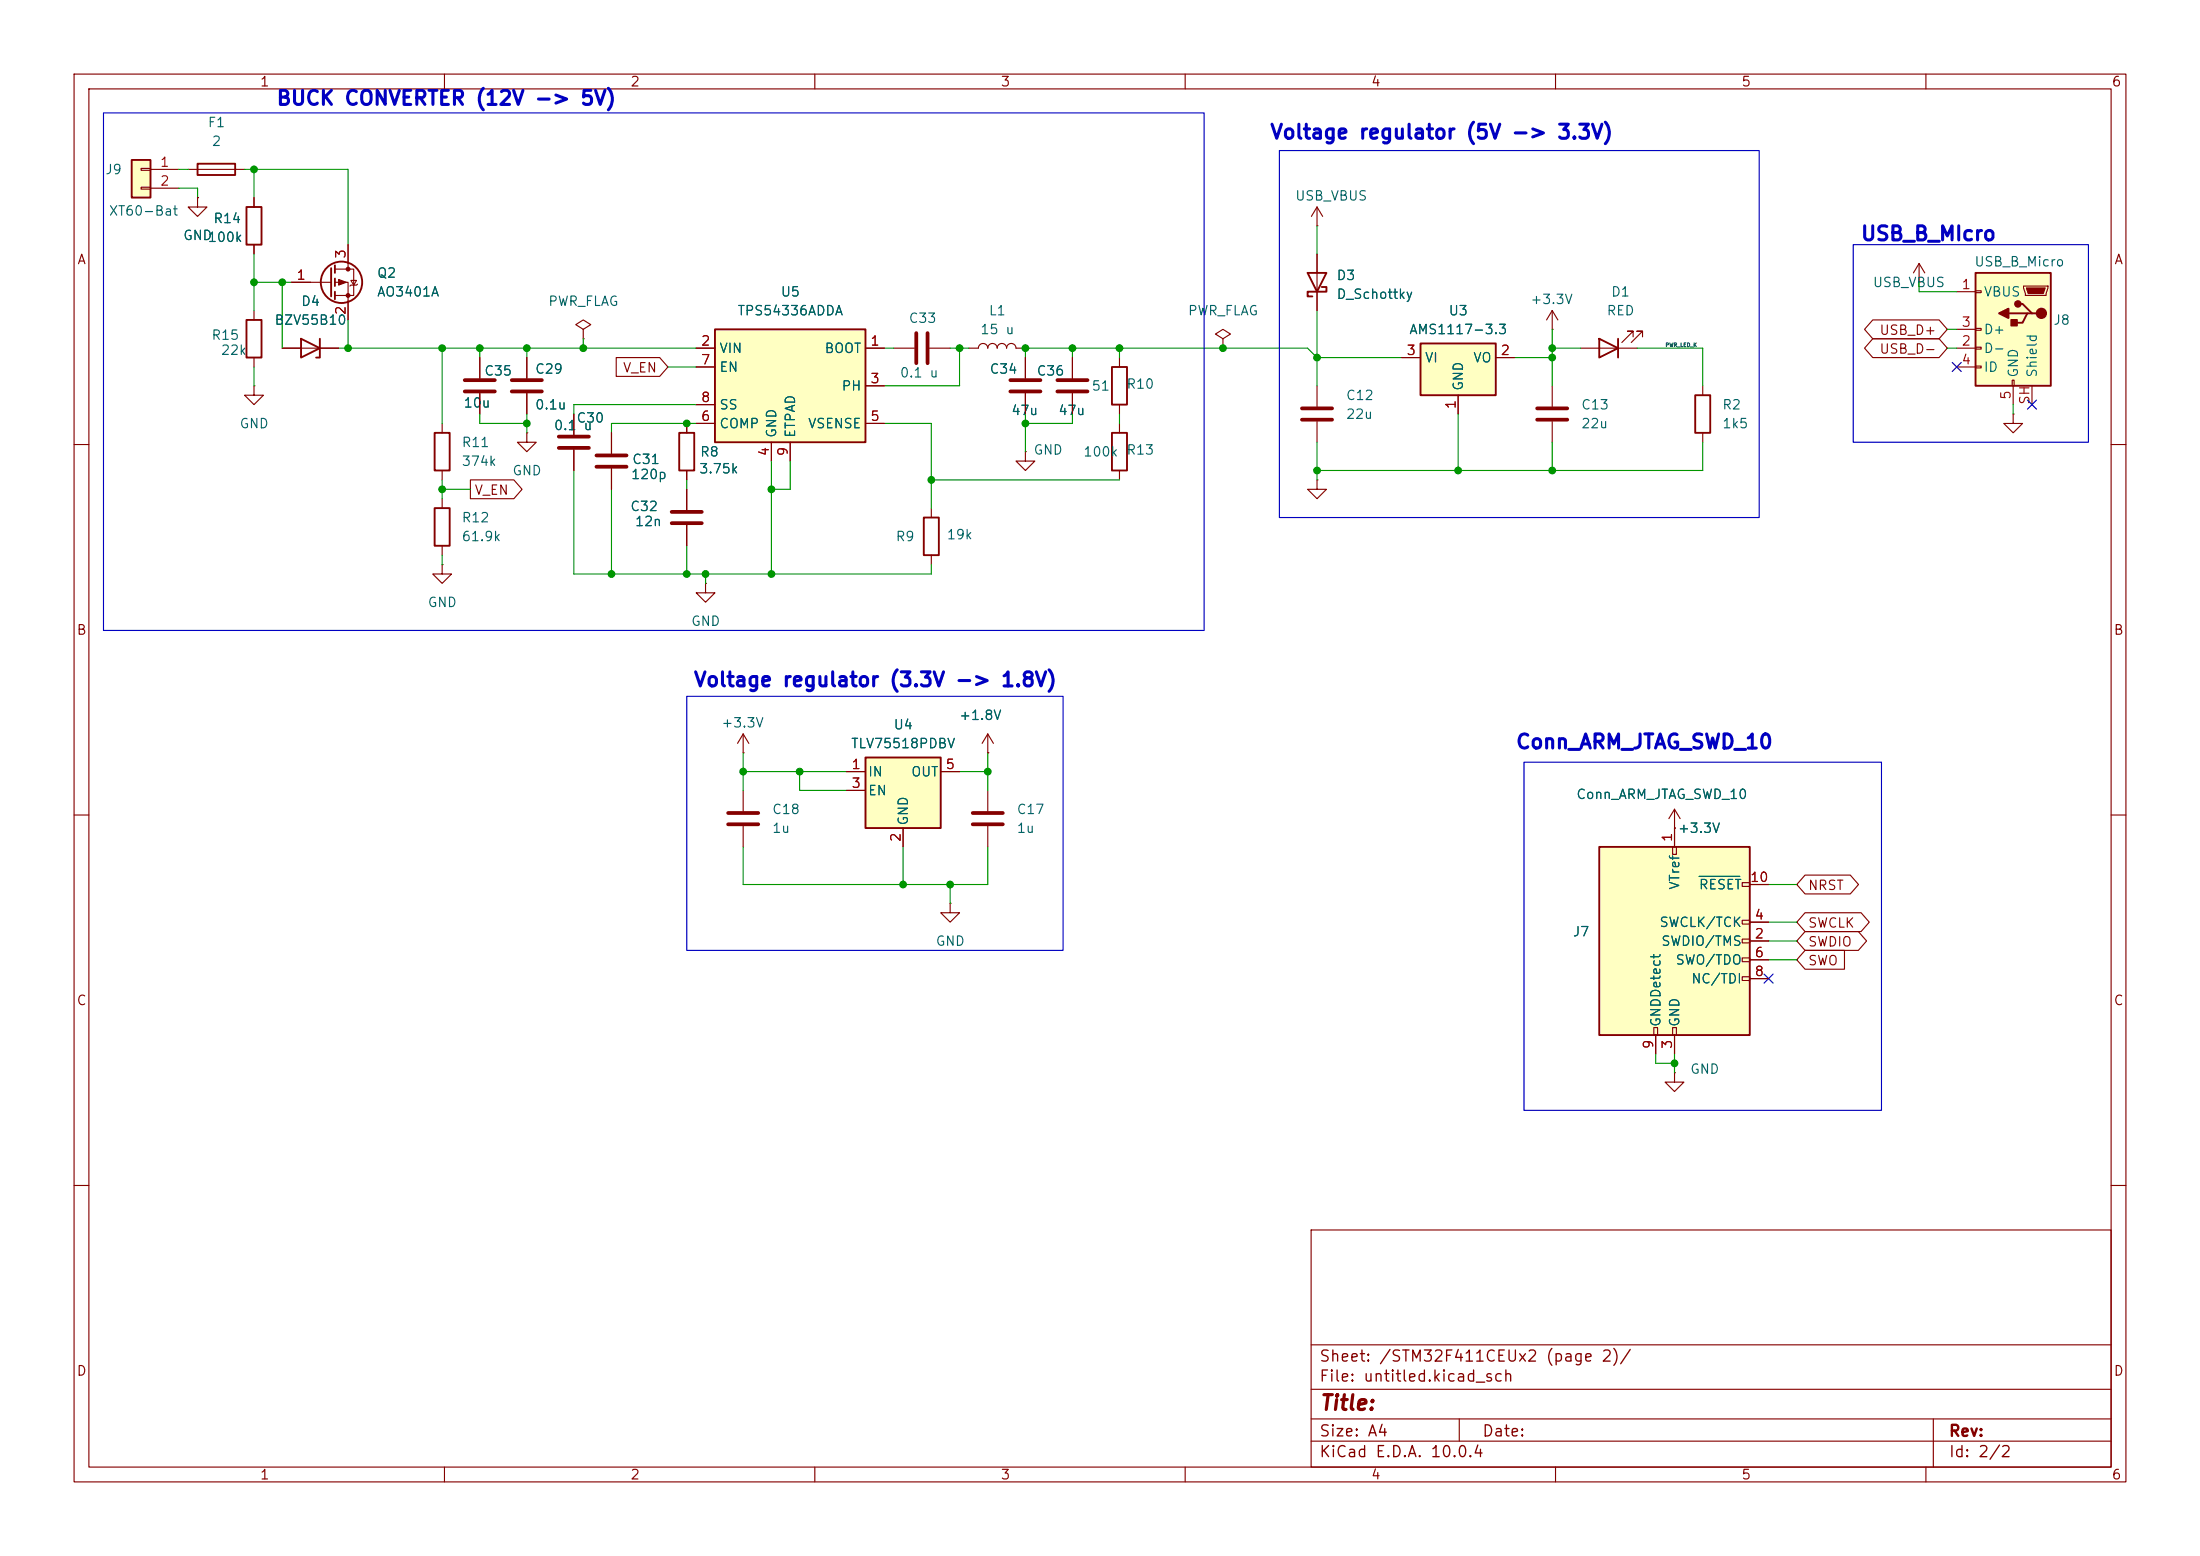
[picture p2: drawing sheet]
<svg xmlns="http://www.w3.org/2000/svg" width="297mm" height="210mm" viewBox="0 0 297 210" stroke-linecap="round" stroke-linejoin="round" font-family="sans-serif">
<g fill="none" stroke="#840000" stroke-width=".15">
<path d="M10 10h277v190h-277zM12 12h273v186h-273zM60 10v2M110 10v2M160 10v2M210 10v2M260 10v2M39.4 38.1h5.3M45.2 36.3h2.6v3.6h-2.6M45.2 38.1h1.8v5.1M47 33v3.3M47.4 37.8h.7l-.3 .7z"/>
<path d="M48.3 38.4l-.2 .1h-.7l-.2 .1M177.8 30.5h.1M177.8 27.9l-.8 1.3M177.8 27.9l.8 1.3M177.8 27.9v2.6M177.8 34.3v7.6M259.1 38.1h.1M259.1 35.6l-.8 1.2M259.1 35.6l.7 1.2M259.1 35.6v2.5M78.7 44.5l1.1-.7-1.1-.6-1 .6 1 .7v1.2M78.7 45.7h.1"/>
<path d="M92.7 57.2v1.2M120.6 47h2.8M125.5 47h2.8M130.8 47h1.3a.64 .64 0 0 1 .6-.6 .64 .64 0 0 1 .6 .6 .64 .64 0 0 1 .7-.6 .64 .64 0 0 1 .6 .6 .64 .64 0 0 1 .7-.6 .64 .64 0 0 1 .6 .6 .64 .64 0 0 1 .6-.6 .64 .64 0 0 1 .7 .6h1.2M209.5 44.5h.1M209.5 41.9l-.7 1.3M209.5 41.9l.8 1.3M209.5 41.9v2.6M10 60h2M92.7 63.5v1.3M138.4 61v1.2h1.3l-1.3 1.3-1.2-1.3h1.2M138.4 61h.1"/>
<path d="M285 60h2M10 110h2M285 110h2M10 160h2M177 166h108v32h-108zM285 160h2M60 198v2M110 198v2M160 198v2M177 194.5h108M177 191.5h108M177 187.5h108"/>
<path d="M177 181.5h108M197 191.5v3M210 198v2M260 198v2M261 191.5v6.5"/>
</g>
<path d="M123.7 45v4M125.2 45v4" fill="none" stroke="#840000" stroke-width=".51"/>
<g fill="none" stroke="#840000" stroke-width=".25">
<path d="M44.7 36.2v3.8M45.2 35.8v1M45.2 37.6v1M45.2 39.4v1M176.5 36.8h2.6l-1.3 2.6zM178.4 38.7h.7v.7h-2.6v.6h.7M91.7 58.4h2v5.1h-2z"/>
<circle cx="46.1" cy="38.1" r="2.79"/>
</g>
<g fill="#840000" stroke="#840000" stroke-width=".15">
<path d="M45.7 37.7l1 .4-1 .4z"/>
<circle cx="47" cy="36.3" r=".25"/>
<circle cx="47" cy="39.9" r=".25"/>
</g>
<path d="M191.8 46.4h10.1v6.9h-10.1z" fill="#ffffc2"/>
<path d="M26.7 22.1h5v1.5h-5zM33.3 27.9h2v5.1h-2zM33.3 43.2h2v5.1h-2zM40.6 45.7l2.6 1.3-2.6 1.3zM43.2 45.7v2.6h-.5M150.1 49.5h2v5.1h-2zM150.1 58.4h2v5.1h-2zM191.8 46.4h10.1v6.9h-10.1zM215.9 45.7l2.5 1.3-2.5 1.3zM218.4 45.7v2.6M228.9 53.3h2v5.1h-2z" fill="none" stroke="#840000" stroke-width=".25"/>
<g fill="none" stroke="#840000" stroke-width=".15">
<path d="M25.4 22.9h7.6M26.7 26.7v1.2h1.2l-1.2 1.3-1.3-1.3h1.3M26.7 26.7h.1M34.3 26.7v1.2M34.3 33v1.3M34.3 52.1v1.2h1.3l-1.3 1.3-1.3-1.3h1.3M34.3 52.1h.1M34.3 41.9v1.3M34.3 48.3v1.2M38.1 47h7.6M64.8 48.3v2.8M64.8 53.1v2.8"/>
<path d="M71.1 48.3v2.8M71.1 53.1v2.8M138.4 48.3v2.8M138.4 53.1v2.8M144.8 48.3v2.8M144.8 53.1v2.8M151.1 48.3v1.2M151.1 54.6v1.3M151.1 57.2v1.2M165.1 45.7l1-.6-1-.6-1 .6 1 .6v1.3M165.1 47h.1M189.2 48.3h2.6"/>
<path d="M196.8 53.3v2.6M201.9 48.3h2.6M209.5 52.1v2.8M209.5 56.9v2.8M213.4 47h7.6M220.5 45.5v-.8h-.8h.8l-1.6 1.5M221.7 45.5v-.8h-.7h.7l-1.5 1.5M229.9 52.1v1.2M229.9 58.4v1.3M92.7 66v2.8M92.7 70.9v2.8M151.1 63.5v1.3"/>
<path d="M177.8 64.8v1.2h1.3l-1.3 1.3-1.3-1.3h1.3M177.8 64.8h.1"/>
</g>
<path d="M62.7 51.3h4.1M62.7 52.8h4.1M69.1 51.3h4.1M69.1 52.8h4.1M136.4 51.3h4.1M136.4 52.8h4.1M142.7 51.3h4.1M142.7 52.8h4.1M207.5 55.1h4.1M207.5 56.6h4.1M90.7 70.6h4M90.7 69.1h4" fill="none" stroke="#840000" stroke-width=".51"/>
<path d="M96.5 44.5h20.3v15.2h-20.3z" fill="#ffffc2"/>
<path d="M96.5 44.5h20.3v15.2h-20.3z" fill="none" stroke="#840000" stroke-width=".25"/>
<path d="M94 47h2.5M94 57.2h2.5M94 49.5h2.5M94 54.6h2.5M104.1 59.7v2.5M106.7 59.7v2.5M116.8 47h2.6M116.8 52.1h2.6M116.8 57.2h2.6M177.8 52.1v2.8M177.8 56.9v2.8" fill="none" stroke="#840000" stroke-width=".15"/>
<path d="M175.8 55.1h4M175.8 56.6h4" fill="none" stroke="#840000" stroke-width=".51"/>
<path d="M17.8 21.6h2.5v5.1h-2.5z" fill="#ffffc2"/>
<path d="M17.8 21.6h2.5v5.1h-2.5zM124.7 69.9h2v5h-2z" fill="none" stroke="#840000" stroke-width=".25"/>
<g fill="none" stroke="#840000" stroke-width=".15">
<path d="M19 22.7h1.3v.3h-1.3zM19 25.3h1.3v.2h-1.3zM20.3 22.9h3.8M20.3 25.4h3.8M59.7 76.2v1.3h1.3l-1.3 1.2-1.3-1.2h1.3M59.7 76.2h.1M95.2 78.7v1.3h1.3l-1.3 1.3-1.2-1.3h1.2M95.2 78.7h.1M125.7 68.6v1.3M125.7 74.9v1.3M100.3 99.1l-.7 1.2M100.3 99.1l.8 1.2"/>
<path d="M100.3 99.1v2.5M133.3 99.1l-.7 1.2M133.3 99.1l.8 1.2M133.3 99.1v2.5M100.3 101.6h.1M100.3 106.7v2.8M100.3 111.5v2.8M133.3 101.6h.1M133.3 106.7v2.8M133.3 111.5v2.8"/>
</g>
<path d="M98.3 109.7h4.1M98.3 111.3h4.1M131.3 109.7h4.1M131.3 111.3h4.1" fill="none" stroke="#840000" stroke-width=".51"/>
<path d="M116.8 102.2h10.2v9.6h-10.2z" fill="#ffffc2"/>
<path d="M116.8 102.2h10.2v9.6h-10.2z" fill="none" stroke="#840000" stroke-width=".25"/>
<path d="M114.3 104.1h2.5M114.3 106.7h2.5M121.9 111.8v2.5M127 104.1h2.5M226.1 111.8h.1M226.1 109.2l-.8 1.3M226.1 109.2l.7 1.3M226.1 109.2v2.6M128.3 121.9v1.3h1.2l-1.2 1.3-1.3-1.3h1.3M128.3 121.9h.1" fill="none" stroke="#840000" stroke-width=".15"/>
<path d="M215.9 114.3h20.3v25.4h-20.3z" fill="#ffffc2"/>
<path d="M58.7 68.6h2v5.1h-2zM215.9 114.3h20.3v25.4h-20.3z" fill="none" stroke="#840000" stroke-width=".25"/>
<g fill="none" stroke="#840000" stroke-width=".15">
<path d="M271.8 55.9v1.3h1.2l-1.2 1.2-1.3-1.2h1.3M271.8 55.9h.1M59.7 67.3v1.3M59.7 73.7v1.2M225.8 114.3h.5v1h-.5zM226.1 111.8v2.5M235.2 119.1h1v.5h-1zM236.2 119.4h2.6M223.3 138.7h.5v1h-.5zM223.5 139.7v2.5M225.8 138.7h.5v1h-.5zM226.1 139.7v2.5"/>
<path d="M235.2 124.2h1v.5h-1zM235.2 126.7h1v.6h-1zM235.2 129.3h1v.5h-1zM235.2 131.8h1v.5h-1zM236.2 127h2.6M236.2 124.5h2.6M236.2 129.5h2.6M236.2 132.1h2.6M226.1 144.8v1.3h1.2l-1.2 1.2-1.3-1.2h1.3M226.1 144.8h.1"/>
</g>
<path d="M229.4 118.3h5.5" fill="none" stroke="#006464" stroke-width=".15"/>
<path d="M266.7 36.8h10.2v15.3h-10.2z" fill="#ffffc2"/>
<path d="M266.7 36.8h10.2v15.3h-10.2zM58.7 58.4h2v5.1h-2zM271.1 42.3h2.6M272.4 41h.6l1.3 1.3h.7M274.3 42.3h-.6l-.7 1.3h-1.2" fill="none" stroke="#840000" stroke-width=".25"/>
<g fill="none" stroke="#840000" stroke-width=".15">
<path d="M26.7 26.7h.1M34.3 26.7v1.2M34.3 33v1.3M39.4 38.1h2.5M47 33v2.6M177.8 34.3v2.5M177.8 39.4v2.5M264.2 39.4h2.5M266.7 39.2h.8v.3h-.8zM273.2 38.6h3.3v.3l-.3 1h-2.8zM38.1 47h2.5M43.2 47h2.5"/>
<path d="M47 40.6v2.6M59.7 57.2v1.2M64.8 48.3v2.8M64.8 53.1v2.8M71.1 58.4v1.3h1.3l-1.3 1.3-1.3-1.3h1.3M71.1 58.4h.1M71.1 48.3v2.8M71.1 53.1v2.8M77.5 55.9v2.8M82.5 58.4v2.8M83.2 48.3h5.9l1.1 1.2-1.1 1.3h-5.9zM92.7 57.2v1.2"/>
<path d="M94 47h2.5M94 49.5h2.5M94 57.2h2.5M94 54.6h2.5M104.1 59.7v2.5M106.7 59.7v2.5M116.8 47h2.6M116.8 52.1h2.6M116.8 57.2h2.6M138.4 48.3v2.8M138.4 53.1v2.8M144.8 48.3v2.8"/>
<path d="M144.8 53.1v2.8M189.2 48.3h2.6M196.8 53.3v2.6M201.9 48.3h2.6M252.8 43.2h9l1.1 1.3-1.1 1.2h-9l-1.1-1.2zM252.8 45.7h9l1.1 1.3-1.1 1.3h-9l-1.1-1.3zM264.2 47h2.5M264.2 44.5h2.5M264.2 49.5h2.5M266.7 44.3h.8v.3h-.8zM266.7 46.9h.8v.2h-.8zM266.7 49.4h.8v.3h-.8z"/>
<path d="M271.7 51.3h.2v.8h-.2zM271.8 52.1v2.5M274.3 52.1v2.5M59.7 63.5v1.3M63.5 64.8h5.9l1.1 1.2-1.1 1.3h-5.9zM77.5 60.7v2.8M82.5 63.2v2.8M92.7 63.5v1.3M92.7 66v2.8M92.7 70.9v2.8M114.3 104.1h2.5M114.3 106.7h2.5"/>
<path d="M121.9 111.8v2.5M127 104.1h2.5M133.3 101.6h.1M226.1 111.8h.1M226.1 111.8v2.5M236.2 119.4h2.6M243.7 118.1h6.1l1.1 1.3-1.1 1.3h-6.1l-1.1-1.3zM223.5 139.7v2.5M226.1 139.7v2.5M236.2 127h2.6M236.2 124.5h2.6M236.2 129.5h2.6"/>
<path d="M236.2 132.1h2.6M243.7 128.3h5.3v2.5h-5.3l-1.1-1.3zM243.7 123.2h7.5l1.2 1.3-1.2 1.2h-7.5l-1.1-1.2zM243.7 125.7h7.2l1.1 1.3-1.1 1.3h-7.2l-1.1-1.3z"/>
</g>
<path d="M273.6 38.9h2.5l-.3 .7h-2z" fill="#840000" stroke="#840000" stroke-width=".15"/>
<g fill="#840000" stroke="#840000" stroke-width=".25">
<path d="M271.5 43.2h.8v.7h-.8z"/>
<path d="M269.9 42.3l1.2-.6v1.2z"/>
<circle cx="275.6" cy="42.3" r=".63"/>
<circle cx="272.4" cy="41" r=".38"/>
</g>
<path d="M75.4 58.9h4.1M75.4 60.5h4.1M80.5 61.5h4.1M80.5 63h4.1" fill="none" stroke="#840000" stroke-width=".51"/>
<g fill="none" stroke="#009600" stroke-width=".15">
<path d="M24.1 22.9h1.3M24.1 25.4h2.6v1.3M33 22.9h14v10.1M34.3 22.9v3.8M34.3 34.3v7.6M34.3 38.1h5.1M38.1 38.1v8.9M177.8 30.5v3.8M259.1 38.1v1.3h5.1M34.3 49.5v2.6M45.7 47h48.3M47 43.2v3.8"/>
<path d="M59.7 47v10.2M64.8 55.9v1.3h6.3M64.8 47v1.3M71.1 47v1.3M71.1 55.9v2.5M78.7 45.7v1.3M90.2 49.5h3.8M94 57.2h-11.5v1.2M94 54.6h-16.5v1.3M119.4 47h1.2M119.4 57.2h6.3v11.4M128.3 47h2.5"/>
<path d="M129.5 47v5.1h-10.1M138.4 48.3v-1.3h38.1l1.3 1.3h11.4M138.4 55.9v5.1M144.8 55.9v1.3h-6.4M144.8 47v1.3M151.1 47v1.3M151.1 55.9v1.3M177.8 41.9v10.2M177.8 59.7v5.1M196.8 55.9v7.6M204.5 48.3h5M209.5 47h3.9"/>
<path d="M209.5 44.5v7.6M209.5 59.7v3.8M221 47h8.9v5.1M229.9 59.7v3.8h-52.1M262.9 47h1.3M262.9 44.5h1.3M271.8 54.6v1.3M59.7 66h3.8M59.7 64.8v2.5M59.7 74.9v1.3M77.5 63.5v14h48.2v-1.3M82.5 66v11.5"/>
<path d="M92.7 64.8v1.2M92.7 73.7v3.8M95.2 77.5v1.2M104.1 62.2v15.3M106.7 62.2v3.8h-2.6M125.7 64.8h25.4M100.3 104.1h14M100.3 101.6v5.1M100.3 114.3v5.1h33v-5.1M107.9 104.1v2.6h6.4M121.9 114.3v5.1M128.3 119.4v2.5"/>
<path d="M129.5 104.1h3.8M133.3 101.6v5.1M238.8 119.4h3.8M238.8 124.5h3.8M238.8 127h3.8M238.8 129.5h3.8M223.5 142.2v1.3h2.6M226.1 142.2v2.6"/>
</g>
<path d="M263.6 48.9l1.2 1.2M264.8 48.9l-1.2 1.2M273.7 54l1.2 1.2M274.9 54l-1.2 1.2M238.2 131.5l1.2 1.2M239.4 131.5l-1.2 1.2" fill="none" stroke="#000084" stroke-width=".15"/>
<path d="M14 15.2h148.6v69.9h-148.6zM172.7 20.3h64.8v49.6h-64.8zM250.2 33h31.7v26.7h-31.7zM92.7 94h50.8v34.3h-50.8zM205.7 102.9h48.3v47h-48.3z" fill="none" stroke="#0000c2" stroke-width=".15"/>
<path d="M229.4 118.3h5.5" fill="none" stroke="#006464" stroke-width=".15"/>
<g fill="#009600" stroke="#009600" stroke-width=".14">
<circle cx="38.1" cy="38.1" r=".46"/>
<circle cx="34.3" cy="22.9" r=".46"/>
<circle cx="34.3" cy="38.1" r=".46"/>
<circle cx="78.7" cy="47" r=".46"/>
<circle cx="59.7" cy="47" r=".46"/>
<circle cx="64.8" cy="47" r=".46"/>
<circle cx="47" cy="47" r=".46"/>
<circle cx="71.1" cy="47" r=".46"/>
<circle cx="177.8" cy="63.5" r=".46"/>
<circle cx="177.8" cy="48.3" r=".46"/>
<circle cx="209.5" cy="63.5" r=".46"/>
<circle cx="209.5" cy="48.3" r=".46"/>
<circle cx="196.8" cy="63.5" r=".46"/>
<circle cx="209.5" cy="47" r=".46"/>
<circle cx="138.4" cy="57.2" r=".46"/>
<circle cx="151.1" cy="47" r=".46"/>
<circle cx="92.7" cy="77.5" r=".46"/>
<circle cx="92.7" cy="57.2" r=".46"/>
<circle cx="144.8" cy="47" r=".46"/>
<circle cx="138.4" cy="47" r=".46"/>
<circle cx="165.1" cy="47" r=".46"/>
<circle cx="104.1" cy="66" r=".46"/>
<circle cx="125.7" cy="64.8" r=".46"/>
<circle cx="129.5" cy="47" r=".46"/>
<circle cx="82.5" cy="77.5" r=".46"/>
<circle cx="95.2" cy="77.5" r=".46"/>
<circle cx="107.9" cy="104.1" r=".46"/>
<circle cx="100.3" cy="104.1" r=".46"/>
<circle cx="104.1" cy="77.5" r=".46"/>
<circle cx="133.3" cy="104.1" r=".46"/>
<circle cx="128.3" cy="119.4" r=".46"/>
<circle cx="121.9" cy="119.4" r=".46"/>
<circle cx="226.1" cy="143.5" r=".46"/>
<circle cx="71.1" cy="57.2" r=".46"/>
<circle cx="59.7" cy="66" r=".46"/>
</g>
<text font-size="2" fill="#840000" x="178" y="190.8">Title:</text>
<g font-size="1.9" fill="#0000c2">
<text x="37.2" y="14.7">BUCK CONVERTER (12V -&gt; 5V)</text>
<text x="171.3" y="19.2">Voltage regulator (5V -&gt; 3.3V)</text>
<text x="251.1" y="33">USB_B_MIcro</text>
<text x="93.5" y="93.2">Voltage regulator (3.3V -&gt; 1.8V)</text>
<text x="204.5" y="101.5">Conn_ARM_JTAG_SWD_10</text>
</g>
<g font-size="1.5" fill="#840000">
<text x="178" y="184.2">Sheet: /STM32F411CEUx2 (page 2)/</text>
<text x="178" y="186.9">File: untitled.kicad_sch</text>
<text x="178" y="197.1">KiCad E.D.A. 10.0.4</text>
<text x="178" y="194.3">Size: A4</text>
<text x="200" y="194.3">Date:</text>
<text x="263" y="194.3">Rev:</text>
<text x="263" y="197.1">Id: 2/2</text>
</g>
<g font-size="1.3" fill="#840000">
<text x="35" y="12">1</text>
<text x="85" y="12">2</text>
<text x="135" y="12">3</text>
<text x="185" y="12">4</text>
<text x="235" y="12">5</text>
<text x="285" y="12">6</text>
<text x="10.3" y="36">A</text>
<text x="285.3" y="36">A</text>
<text x="253.6" y="45.5">USB_D+</text>
<text x="84" y="50.6">V_EN</text>
<text x="253.6" y="48.1">USB_D-</text>
<text x="64" y="67.1">V_EN</text>
<text x="10.3" y="86">B</text>
<text x="285.3" y="86">B</text>
<text x="244" y="125.5">SWCLK</text>
<text x="244" y="120.4">NRST</text>
<text x="244" y="130.6">SWO</text>
<text x="244" y="128.1">SWDIO</text>
<text x="10.3" y="136">C</text>
<text x="285.3" y="136">C</text>
<text x="10.3" y="186">D</text>
<text x="285.3" y="186">D</text>
<text x="35" y="200">1</text>
<text x="85" y="200">2</text>
<text x="135" y="200">3</text>
<text x="185" y="200">4</text>
<text x="235" y="200">5</text>
<text x="285" y="200">6</text>
</g>
<g font-size="1.3" fill="#006464">
<text x="28" y="17.5">F1</text>
<text x="14.1" y="23.8">J9</text>
<text x="28.5" y="20">2</text>
<text x="14.6" y="29.4">XT60-Bat</text>
<text x="174.8" y="27.4">USB_VBUS</text>
<text x="24.6" y="32.7">GND</text>
<text x="27.9" y="33">100k</text>
<text x="28.7" y="30.4">R14</text>
<text x="40.6" y="41.6">D4</text>
<text x="50.8" y="40.3">AO3401A</text>
<text x="50.8" y="37.8">Q2</text>
<text x="73.9" y="41.6">PWR_FLAG</text>
<text x="105.3" y="40.3">U5</text>
<text x="180.3" y="38.1">D3</text>
<text x="180.3" y="40.7">D_Schottky</text>
<text x="206.5" y="41.4">+3.3V</text>
<text x="217.4" y="40.3">D1</text>
<text x="252.7" y="39.1">USB_VBUS</text>
<text x="266.5" y="36.3">USB_B_Micro</text>
<text x="267.7" y="40.3">VBUS</text>
<text x="28.5" y="46.2">R15</text>
<text x="37" y="44.2">BZV55B10</text>
<text x="97" y="48">VIN</text>
<text x="99.5" y="42.9">TPS54336ADDA</text>
<text x="111.2" y="48">BOOT</text>
<text x="122.6" y="43.9">C33</text>
<text x="132.3" y="45.4">15 u</text>
<text x="133.4" y="42.9">L1</text>
<text x="160.3" y="42.9">PWR_FLAG</text>
<text x="190.2" y="45.4">AMS1117-3.3</text>
<text x="195.5" y="42.9">U3</text>
<text x="216.8" y="42.9">RED</text>
<text x="267.7" y="48">D-</text>
<text x="267.7" y="45.4">D+</text>
<text x="277.1" y="44.2">J8</text>
<text x="29.7" y="48.2">22k</text>
<text x="65.3" y="51">C35</text>
<text x="72.1" y="50.8">C29</text>
<text x="97" y="50.5">EN</text>
<text x="113.5" y="53">PH</text>
<text x="121.4" y="51.3">0.1 u</text>
<text x="133.5" y="50.8">C34</text>
<text x="139.9" y="51">C36</text>
<text x="147.3" y="53">51</text>
<text x="152" y="52.8">R10</text>
<text x="192.3" y="49.2">VI</text>
<text x="197.8" y="52.8" transform="rotate(-90 197.8 52.8)">GND</text>
<text x="198.8" y="49.2">VO</text>
<text x="267.7" y="50.5">ID</text>
<text x="272.8" y="51.1" transform="rotate(-90 272.8 51.1)">GND</text>
<text x="275.3" y="51.1" transform="rotate(-90 275.3 51.1)">Shield</text>
<text x="32.3" y="58.1">GND</text>
<text x="62.5" y="55.3">10u</text>
<text x="72.1" y="55.6">0.1u</text>
<text x="74.7" y="58.4">0.1 u</text>
<text x="77.7" y="57.4">C30</text>
<text x="97" y="58.1">COMP</text>
<text x="97" y="55.6">SS</text>
<text x="105.1" y="59.2" transform="rotate(-90 105.1 59.2)">GND</text>
<text x="107.7" y="59.2" transform="rotate(-90 107.7 59.2)">ETPAD</text>
<text x="109" y="58.1">VSENSE</text>
<text x="136.4" y="56.3">47u</text>
<text x="142.8" y="56.3">47u</text>
<text x="181.6" y="54.3">C12</text>
<text x="181.6" y="56.9">22u</text>
<text x="213.4" y="55.6">C13</text>
<text x="213.4" y="58.1">22u</text>
<text x="232.4" y="55.6">R2</text>
<text x="232.4" y="58.1">1k5</text>
<text x="62.2" y="60.7">R11</text>
<text x="62.2" y="63.2">374k</text>
<text x="69.1" y="64.5">GND</text>
<text x="85.1" y="65">120p</text>
<text x="85.3" y="62.9">C31</text>
<text x="94.3" y="64.2">3.75k</text>
<text x="94.4" y="61.9">R8</text>
<text x="139.4" y="61.7">GND</text>
<text x="146.2" y="61.9">100k</text>
<text x="152" y="61.7">R13</text>
<text x="62.2" y="70.8">R12</text>
<text x="85" y="69.3">C32</text>
<text x="85.6" y="71.3">12n</text>
<text x="62.2" y="73.4">61.9k</text>
<text x="120.8" y="73.4">R9</text>
<text x="127.7" y="73.1">19k</text>
<text x="57.7" y="82.3">GND</text>
<text x="93.2" y="84.8">GND</text>
<text x="97.3" y="98.5">+3.3V</text>
<text x="114.8" y="101.3">TLV75518PDBV</text>
<text x="120.5" y="98.8">U4</text>
<text x="129.4" y="97.5">+1.8V</text>
<text x="117.1" y="105.1">IN</text>
<text x="117.1" y="107.7">EN</text>
<text x="122.9" y="105.1">OUT</text>
<text x="104.1" y="112.7">1u</text>
<text x="104.1" y="110.2">C18</text>
<text x="122.9" y="111.5" transform="rotate(-90 122.9 111.5)">GND</text>
<text x="137.2" y="112.7">1u</text>
<text x="137.2" y="110.2">C17</text>
<text x="212.7" y="108.2">Conn_ARM_JTAG_SWD_10</text>
<text x="226.4" y="112.7">+3.3V</text>
<text x="223.9" y="125.4">SWCLK/TCK</text>
<text x="227" y="120.2" transform="rotate(-90 227 120.2)">VTref</text>
<text x="229.3" y="120.4">RESET</text>
<text x="126.2" y="128">GND</text>
<text x="212.2" y="126.7">J7</text>
<text x="224.2" y="128">SWDIO/TMS</text>
<text x="226.1" y="130.5">SWO/TDO</text>
<text x="228.2" y="133.1">NC/TDI</text>
<text x="224.5" y="138.7" transform="rotate(-90 224.5 138.7)">GNDDetect</text>
<text x="227" y="138.7" transform="rotate(-90 227 138.7)">GND</text>
<text x="228.1" y="145.2">GND</text>
</g>
<g font-size="1.3" fill="#a90000">
<text x="21.5" y="22.8">1</text>
<text x="21.5" y="25.4">2</text>
<text x="47" y="35" transform="rotate(-90 47 35)">3</text>
<text x="39.9" y="38.1">1</text>
<text x="264.7" y="39.3">1</text>
<text x="47" y="42.6" transform="rotate(-90 47 42.6)">2</text>
<text x="94.5" y="47">2</text>
<text x="117.4" y="47">1</text>
<text x="264.7" y="47">2</text>
<text x="264.7" y="44.4">3</text>
<text x="94.5" y="49.5">7</text>
<text x="117.4" y="52">3</text>
<text x="189.8" y="48.2">3</text>
<text x="202.5" y="48.2">2</text>
<text x="264.7" y="49.5">4</text>
<text x="94.5" y="57.1">6</text>
<text x="94.5" y="54.6">8</text>
<text x="117.4" y="57.1">5</text>
<text x="196.8" y="55.3" transform="rotate(-90 196.8 55.3)">1</text>
<text x="271.8" y="54" transform="rotate(-90 271.8 54)">5</text>
<text x="274.3" y="54.7" transform="rotate(-90 274.3 54.7)">SH</text>
<text x="104.1" y="61.7" transform="rotate(-90 104.1 61.7)">4</text>
<text x="106.7" y="61.7" transform="rotate(-90 106.7 61.7)">9</text>
<text x="114.9" y="104.1">1</text>
<text x="114.9" y="106.7">3</text>
<text x="127.6" y="104.1">5</text>
<text x="121.9" y="113.7" transform="rotate(-90 121.9 113.7)">2</text>
<text x="226" y="113.7" transform="rotate(-90 226 113.7)">1</text>
<text x="236.2" y="119.4">10</text>
<text x="236.8" y="124.4">4</text>
<text x="236.8" y="127">2</text>
<text x="236.8" y="129.5">6</text>
<text x="236.8" y="132.1">8</text>
<text x="223.5" y="141.7" transform="rotate(-90 223.5 141.7)">9</text>
<text x="226" y="141.7" transform="rotate(-90 226 141.7)">3</text>
</g>
<text font-size=".5" fill="#0f0f0f" x="224.8" y="46.9">PWR_LED_K</text>
</svg>
